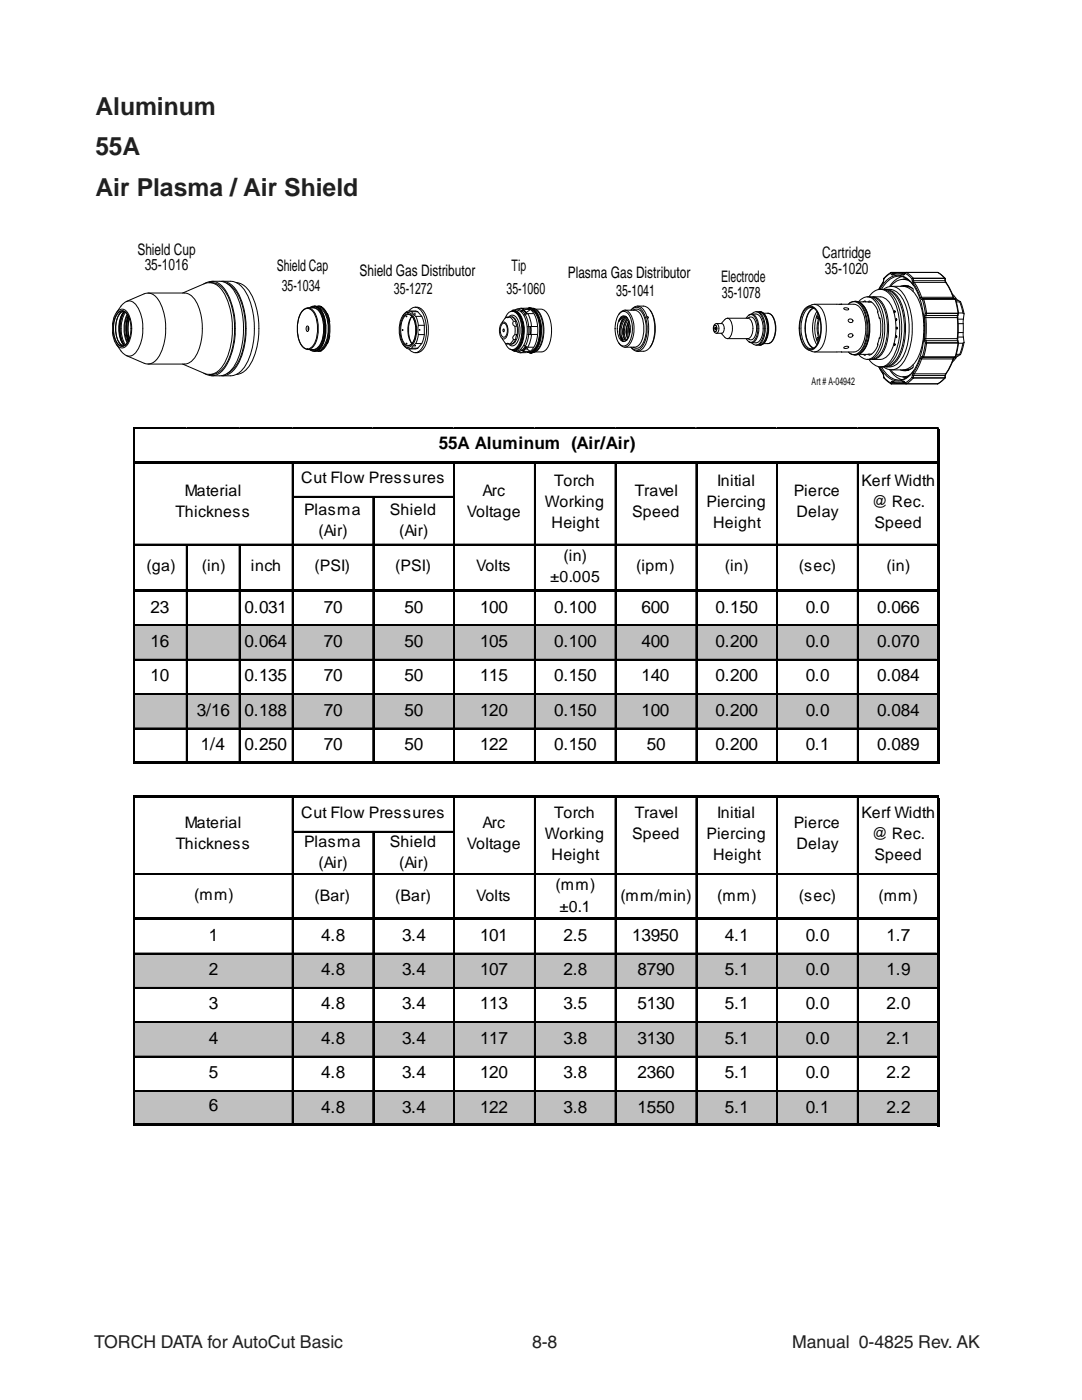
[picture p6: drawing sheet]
<svg xmlns="http://www.w3.org/2000/svg" width="216mm" height="279mm" viewBox="0 0 216 279" stroke-linecap="round" stroke-linejoin="round" font-family="sans-serif">
<path d="M26.8 124.7h160.7v7.1h-160.7z" fill="#c0c0c0"/>
<path d="M26.8 131.6h64v7.1h-64z" fill="#fff"/>
<path d="M26.8 138.4h160.7v7.1h-160.7z" fill="#c0c0c0"/>
<g fill="#fff">
<path d="M58.3 145.3h32.5v7.1h-32.5z"/>
<path d="M26.8 152.1h160.7v7.2h-160.7z"/>
<path d="M26.8 159h144.5v15.6h-144.5z"/>
<path d="M26.8 174.3h160.7v9.3h-160.7z"/>
<path d="M26.8 183.3h64v7.2h-64z"/>
</g>
<path d="M26.8 190.2h160.7v7.1h-160.7z" fill="#c0c0c0"/>
<path d="M58.3 197.1h32.5v7.1h-32.5z" fill="#fff"/>
<path d="M26.8 203.9h160.7v7.1h-160.7z" fill="#c0c0c0"/>
<path d="M58.3 210.8h32.5v7.1h-32.5z" fill="#fff"/>
<path d="M26.8 217.6h160.7v7.2h-160.7z" fill="#c0c0c0"/>
<path d="M26.6 85.3h.1M37.2 85.3h.1M47.7 85.3h.1M58.3 85.3h.1M74.4 85.3h.1M90.5 85.3h.1M106.6 85.3h.1M122.7 85.3h.1M138.9 85.3h.1M154.9 85.3h.1M171.1 85.3h.1M187.2 85.3h.1" fill="none" stroke="#c0c0c0" stroke-width=".2"/>
<g fill="none" stroke="#000" stroke-width=".25">
<path d="M26.7 85.3v67.1M26.8 85.5h160.7M58.4 92.5v25.1M90.6 92.5v25.1M106.8 92.5v25.1M122.9 92.5v25.1M139 92.5v25.1M171.2 92.5v25.1M26.8 108.7h160.1M37.3 108.8v8.8M37.3 118.1v33.8M47.8 108.8v8.8"/>
<path d="M47.8 118.1v33.8M58.4 118.1v33.8M90.6 118.1v33.8M106.8 118.1v33.8M122.9 118.1v33.8M139 118.1v33.8M171.2 118.1v33.8M26.8 131.7h160.1M26.8 138.6h160.1M26.7 158.8v66M26.8 145.4h160.1M58.4 159.3v23.7"/>
<path d="M90.6 159.3v23.7M106.8 159.3v23.7M122.9 159.3v23.7M139 159.3v23.7M171.2 159.3v23.7M58.5 166h32.3M26.8 190.3h160.1M26.8 197.2h160.1M58.4 183.6v40.6M90.6 183.6v40.6M106.8 183.6v40.6M122.9 183.6v40.6"/>
<path d="M139 183.6v40.6M171.2 183.6v40.6M26.8 204h160.1M26.8 210.9h160.1"/>
</g>
<path d="M26.8 91.9h160.7v.6h-160.7zM26.8 117.6h160.7v.5h-160.7zM26.8 151.9h160.7v.5h-160.7zM26.8 158.8h160.7v.5h-160.7zM186.9 85.6h.6v66.8h-.6zM26.8 183h160.7v.6h-160.7zM26.8 224.2h160.7v.6h-160.7zM186.9 159.3h.6v65.5h-.6z" fill="#000"/>
<g fill="none" stroke="#000" stroke-width=".2">
<path d="M26.6 85.3h.1M58.3 92.5v25.1M58.5 99.1h32.3M74.4 99.4v18.2M90.5 92.5v25.1M106.6 92.5v25.1M122.7 92.5v25.1M138.9 92.5v25.1M154.9 92.5v25.1M171.1 92.5v25.1M26.8 108.6h160.1M37.2 108.8v8.8"/>
<path d="M37.2 118.1v33.8M47.7 108.8v8.8M47.7 118.1v33.8M58.3 118.1v33.8M74.4 118.1v33.8M90.5 118.1v33.8M106.6 118.1v33.8M122.7 118.1v33.8M138.9 118.1v33.8M154.9 118.1v33.8M171.1 118.1v33.8M26.8 124.7h160.1"/>
<path d="M26.8 131.6h160.1M26.8 138.4h160.1M26.8 145.3h160.1M58.3 159.3v23.7M90.5 159.3v23.7M106.6 159.3v23.7M122.7 159.3v23.7M138.9 159.3v23.7M154.9 159.3v23.7M171.1 159.3v23.7M26.8 174.3h160.1M58.5 165.9h32.3"/>
<path d="M74.4 166.2v16.8M26.8 190.2h160.1M26.8 197.1h160.1M58.3 183.6v40.6M74.4 183.6v40.6M90.5 183.6v40.6M106.6 183.6v40.6M122.7 183.6v40.6M138.9 183.6v40.6M154.9 183.6v40.6M171.1 183.6v40.6M26.8 203.9h160.1"/>
<path d="M26.8 210.8h160.1M26.8 217.6h160.1"/>
</g>
<path d="M58.5 99.2h32.3M74.5 99.4v18.2M155.1 92.5v25.1M74.5 118.1v33.8M155.1 118.1v33.8M26.8 124.8h160.1M155.1 159.3v23.7M26.8 174.5h160.1M74.5 166.2v16.8M74.5 183.6v40.6M155.1 183.6v40.6M26.8 217.8h160.1" fill="none" stroke="#000" stroke-width=".3"/>
<g fill="none" stroke="#010202" stroke-width=".2">
<path d="M29.5 58.5h7.3a2.96 2.96 0 0 1 2.6 2.2 12.3 12.3 0 0 1-.5 10.6 2.64 2.64 0 0 1-2.1 1.4h-7.3M36.5 58.5l4.3-1.9a3.1 3.1 0 0 1 3.9 1.9 15.8 15.8 0 0 1 0 14.2 3.1 3.1 0 0 1-3.9 1.8l-4.3-1.8M40.7 56.7a2.8 2.8 0 0 1 4 .8 15.6 15.6 0 0 1 1.4 13.4 6.9 6.9 0 0 1-2.8 3.9 2.84 2.84 0 0 1-2.6-.3M41.8 56.4a3.4 3.4 0 0 1 3.3 2.1 15.9 15.9 0 0 1 0 14.2 3.4 3.4 0 0 1-3.3 2M42.2 56.1a4.1 4.1 0 0 1 4.7 2.2 16.4 16.4 0 0 1 0 14.5 4.1 4.1 0 0 1-4.7 2.2M44.1 56.1a3.4 3.4 0 0 1 3.2 2 16.2 16.2 0 0 1 0 14.9 3.6 3.6 0 0 1-3.2 2M44.4 56.1a4.1 4.1 0 0 1 4.7 2.2 16.4 16.4 0 0 1 0 14.5 4.1 4.1 0 0 1-4.7 2.2M45.3 56.6a5.8 5.8 0 0 1 2.8 3.7 16.3 16.3 0 0 1-.8 12.3 4.4 4.4 0 0 1-2 2M47.1 56.4a4.2 4.2 0 0 1 3.3 3 16.2 16.2 0 0 1-.4 13.3 3.8 3.8 0 0 1-2.9 2M173 59.2a2.41 2.41 0 0 1 2.6 1.7 11.3 11.3 0 0 1 0 9.2 2.61 2.61 0 0 1-2.6 1.6M173.4 59.2a2.49 2.49 0 0 1 2.2-1.5 2.49 2.49 0 0 1 2.3 1.5 13 13 0 0 1 .1 12.5 2.5 2.5 0 0 1-2.3 1.5 2.5 2.5 0 0 1-2.3-1.5M173.5 59.3a2.72 2.72 0 0 1 2.8 2.1 10.9 10.9 0 0 1-.5 9.1 2.42 2.42 0 0 1-2.3 1.2"/>
<path d="M174.1 59.2a2.61 2.61 0 0 1 2.2 1.7 11.3 11.3 0 0 1 0 9.2 2.6 2.6 0 0 1-2.2 1.6M174.2 59.2a3.2 3.2 0 0 1 4 2.7 10.6 10.6 0 0 1-.9 9 3.1 3.1 0 0 1-3.1 .8M175.6 57.7a5 5 0 0 1 3.2-2.8 4 4 0 0 1 3.7 2.5 18.4 18.4 0 0 1 .2 15.9l-.5 .8a3.3 3.3 0 0 1-5 1.2l-1-1.1-.6-1M175.7 57.7a2.88 2.88 0 0 1 2.9 1.8 13.7 13.7 0 0 1 0 11.9 3.1 3.1 0 0 1-2.9 1.8M176.1 56.5l-.7 1.3M176.2 56.4l-.1 .1M176.2 56.4l-.9 1.4M176.2 57.8a3 3 0 0 1 2.7 1.4 13.1 13.1 0 0 1 0 12.5 2.98 2.98 0 0 1-2.8 1.5M176.3 57.7a2.49 2.49 0 0 1 3.7 .6 13.8 13.8 0 0 1 1.4 11.5 6 6 0 0 1-2.8 3.9 2.42 2.42 0 0 1-2.3-.5M176.3 56.1l-.1 .3M176.3 56.1l-.2 .4M176.3 55.6v.5"/>
<path d="M176.3 55.6l.1 .1M176.8 57.7a3.1 3.1 0 0 1 2.5 1.8 13.7 13.7 0 0 1 0 11.9 3.1 3.1 0 0 1-2.5 1.8M176.8 57.7a3.1 3.1 0 0 1 3.3 1.8 13.7 13.7 0 0 1 0 11.9 3.2 3.2 0 0 1-3.3 1.8M177.7 54.6l-1.3 1.1M177.7 54.6l.2-.2 .2 .2h.4M177.7 54.6l.2 .2M177.8 54.4l-.1 .2M177.8 54.4l-1.4 1.2M177.9 54.4h.1M177.9 54.4h-.1M177.9 54.4h9.2M177.9 57.1h2.3"/>
<path d="M177.9 54.8l.2 .1M178.1 54.9l1.1-.2 1 .2M178.2 54.7l-.2-.1-.1 .2M178.2 54.7l-.1 .2M178.6 54.6l-.4 .1M178.6 54.6l1-.1 .9 .2M179.3 54.5h1.3M179.7 57.1a2.02 2.02 0 0 1 2.5 .7v.4M180 55.2a4.4 4.4 0 0 0-2.5 2M180.2 57.1a3.4 3.4 0 0 1 2.6 1.8 14.6 14.6 0 0 1 0 13.1 3.4 3.4 0 0 1-2.6 1.8M180.2 55.8h1M180.5 54.8l-.3 .1"/>
<path d="M180.5 57.2h.9l.8 .4M180.5 54.7l-.3 .2M180.5 54.6v.2M180.7 54.6l-.2 .2M180.7 54.6l1.3 1.1M180.7 54.6l.1-.2 .2 .1 1.2 1h6.3M180.7 54.4l-.2 .3M180.7 54.4v.2M180.8 57.1h.6M180.8 57l-.6 .1M180.8 54.4h-.1M180.9 55.6l-.8 .2"/>
<path d="M181.3 57.1h-.6M181.3 57.1h-.2M181.6 56.2a2.89 2.89 0 0 0-3.9 1M182 55.7l.2-.1 .1 .4h6.3M182 55.7v.4M182 56.1l.2 .4M182 56.1l.3-.1 .1 .4h6.3M182.2 56.5l.7 1.2 .8 1.7M182.2 56.5l.2-.1 .5 .7 1 2.2h6.3M182.3 56.9a3.3 3.3 0 0 0-2.9-1.8 3.3 3.3 0 0 0-3 1.8l-.5 .8M183.7 59.4l.2-.1 .2 .3h6.2M183.7 59.4l.2 .4"/>
<path d="M184.3 59.7l-.2 .2-.2-.1M187.1 54.4h.1M187.1 54.4l1.4 1.1M187.2 54.4l1.4 1.2M188.5 55.5l.1 .1M188.5 55.5v.1M188.5 55.6l-6.3-.1-.2 .2M188.5 55.6l.1 .4M188.5 55.6h.1M188.6 56l.1 .4M188.6 56h.1M188.6 55.6h.1"/>
<path d="M188.6 55.6l.1 .4M188.7 56l.1 .4M188.7 56.4l.7 1.1 .8 1.8M188.7 56.4h.1M188.8 56.4l.7 1.2 .8 1.8M190 58.7l.7 .8M190.2 59.3l.1 .3M190.2 59.3l.1 .1M190.3 59.4l.1 .2M190.3 59.6l.3 .1M190.3 59.6h.1M190.3 59.5h.4"/>
<path d="M190.4 59.6l.2 .1M190.6 59.7h.1M190.6 59.7l.6 2.8M190.6 59.7h-6.3l-.2-.1-.2 .2M190.6 59.7l.1 .1M190.7 59.8l.4 1.8 .1 .9M190.7 59.5l.4 .4M190.7 59.9h.4M191.1 59.9l.6 .3M23.2 62.4a4.7 4.7 0 0 1 2.3-2.3 2.06 2.06 0 0 1 2 1.3 9.2 9.2 0 0 1-.4 8.9 1.71 1.71 0 0 1-2.9-.2l-1-1.4M23.4 62.1a1.28 1.28 0 0 1 1.4-.4 1.28 1.28 0 0 1 .9 1.1 6.6 6.6 0 0 1-.3 6.1 1.24 1.24 0 0 1-2.2-.2 6.4 6.4 0 0 1 .2-6.6zM23.7 68.2l.6 .7"/>
<path d="M23.8 62.8a6.2 6.2 0 0 0-.1 5.4M24.2 62.3l-.4 .5M24.6 62.4a6.9 6.9 0 0 0 0 6.3M24.6 62.1l-.3 .1a5.1 5.1 0 0 0-.2 6.6l.5 .2M24.7 62.2a7.1 7.1 0 0 0 0 6.7M24.8 62.2a5.9 5.9 0 0 0 0 6.8M24.9 62.2a6.6 6.6 0 0 0 0 6.7M24.9 62.2l.6 .6M24.9 62.2a1.14 1.14 0 0 0-1.6 .7 5.2 5.2 0 0 0 .6 6 .95 .95 0 0 0 1.1 0M25.1 62.3a6.4 6.4 0 0 0 0 6.5M25.2 60.2l3.6-1.6a2.26 2.26 0 0 1 2.8 1.3 12.1 12.1 0 0 1 0 11.3 2.36 2.36 0 0 1-2.8 1.3l-3.6-1.6M25.4 62.7a6.8 6.8 0 0 0 0 5.7"/>
<path d="M25.4 68.4l-.4 .5M25.4 63.6a8.1 8.1 0 0 0 0 4M25.4 63.6a8 8 0 0 0 0 4M25.4 67.6l.4 .1h-.2M25.4 63.6a7.9 7.9 0 0 0 0 3.9M25.4 63.6h.4M25.4 62.8a7.1 7.1 0 0 0 .1 5.5M25.5 62.8a6.1 6.1 0 0 1-.1 5.7M25.5 62.8a1.16 1.16 0 0 0-1-.8 1.16 1.16 0 0 0-1.2 .6 5.8 5.8 0 0 0 .3 6.2 1.09 1.09 0 0 0 1.8-.3M25.5 63.3h.1M25.5 63.4l.1-.4-.1 .4h.1M25.5 67.8l.1 .3"/>
<path d="M25.5 63.6a7.8 7.8 0 0 0 0 3.9M25.6 63l-.1 .3M25.6 67.7l.1 .2M25.6 67.7l-.1 .1M25.6 63.4h.2l-.4 .2M25.7 63.2l-.1 .2M25.8 63.6a7.8 7.8 0 0 0 0 3.9M25.8 67.5h-.4M60.6 61.8l.6-.2a1.33 1.33 0 0 1 1.4 .8 6.6 6.6 0 0 1-.4 6.9l-.9 .3a1.44 1.44 0 0 1-1.3-.9 7.1 7.1 0 0 1 .1-6.3zM60.7 61.7a2.87 2.87 0 0 1 1.9-.3 1.51 1.51 0 0 1 1.3 1 7.3 7.3 0 0 1-.1 6.5 2.29 2.29 0 0 1-2.3 .9 2.29 2.29 0 0 1-1.7-1.6 7.3 7.3 0 0 1 .3-5.9zM61.3 65.1a.62 .62 0 0 1 0 1 .7 .7 0 0 1 0-1zM61.5 61.4a2.06 2.06 0 0 1 1.6 1.7 7.4 7.4 0 0 1-.4 5.8l-.5 .6-.8 .3"/>
<path d="M61.5 65.4v.4M61.6 65.2v.7M61.6 65.3v.6M61.8 69.8l1 .3M61.8 61.4a1.41 1.41 0 0 1 2.2 .8 7.5 7.5 0 0 1-.2 7 1.33 1.33 0 0 1-1.9 .6h-.1M62.2 61.4a1.5 1.5 0 0 1 1.9 1.2 7.3 7.3 0 0 1-.3 6.5 1.29 1.29 0 0 1-1.6 .7M62.4 61.1l-.6 .3M62.4 61.1h.4a1.61 1.61 0 0 1 1.3 1 7.8 7.8 0 0 1-.1 7.1l-.5 .6-.8 .3M62.7 61.1h.3M63 61.1a2.46 2.46 0 0 1 1.6 1.9 8 8 0 0 1-.5 6.2l-.5 .6-.8 .3M63 61.1a2.32 2.32 0 0 1 1.5 1.6 7.8 7.8 0 0 1-.5 6.6l-.5 .6-.7 .2M63.1 70l.7 .1"/>
<path d="M63.1 61.2l.5-.1a1.62 1.62 0 0 1 1.3 1 7.8 7.8 0 0 1-.1 7.1l-.5 .6-.8 .3M63.2 61.2a1.86 1.86 0 0 1 1.8 1.3 7.9 7.9 0 0 1-.3 6.7 1.42 1.42 0 0 1-1.5 .8M63.5 61.1h.3M63.6 61.4a2.41 2.41 0 0 1 1.5 1.8 7 7 0 0 1-.8 6.1l-.7 .5M63.8 61.1l.3 .1M64.1 70l-.3 .1M64.1 61.2l.7 .6 .5 .8M65.3 68.6l-.5 .8-.7 .6M65.3 68.6h.1M65.3 62.6l.5 1.6M65.8 64.2v2.8M65.8 67l-.5 1.6"/>
<path d="M80.3 65.8l.1 .1zM80.4 68.7a1.33 1.33 0 0 0 1.8 .8M80.6 62.7l.8-.3a1.31 1.31 0 0 1 1.2 .9 6.2 6.2 0 0 1-.1 5.3l-.5 .5-.6 .2a1.25 1.25 0 0 1-1.2-.8 5.8 5.8 0 0 1 .4-5.8zM80.7 63l.7-.4a1.2 1.2 0 0 1 1.1 .9 5.3 5.3 0 0 1-.5 5.3l-.6 .3a1.69 1.69 0 0 1-1.4-1.5 5.2 5.2 0 0 1 .7-4.6zM80.9 63l.6-.2a1.6 1.6 0 0 1 1.2 1.4 5 5 0 0 1-.6 4.5l-.6 .2a1.64 1.64 0 0 1-1.3-1.4 4.9 4.9 0 0 1 .7-4.5zM81 68.5l.2 .1zM81.5 68.9h.1M81.6 62.1h1.3l.5 .1a3.4 3.4 0 0 1 1.2 2.1l.1 2.5-.2 .9a3.2 3.2 0 0 1-1.1 1.8M82.1 63.2a5.9 5.9 0 0 0 0 5.3M82.2 62.2a1.3 1.3 0 0 0-1.8 .8M82.2 62.2l.8 .9M82.2 62.2h1.2"/>
<path d="M82.2 69.5h1.2M82.2 63.1a5 5 0 0 0 0 5.5M82.7 62.6l.2 .1zM82.8 61.3a1.91 1.91 0 0 1 2.2 1.6 8 8 0 0 1-.5 6.7 1.72 1.72 0 0 1-1.7 .8M82.8 61.3l-.7 .2-.5 .6M82.8 61.3a1.55 1.55 0 0 1 1.4 .9 7.3 7.3 0 0 1-.3 7.7 1.42 1.42 0 0 1-2.3-.3M83 63.1l.5 1.8M83 68.6l-.8 .9M83 63.1h1.2M83 68.6h1.2M83.4 69.5l-.5 .1h-1.3M83.5 64.9v1.9"/>
<path d="M83.5 66.8l-.5 1.8M83.5 64.9h1.2M83.5 66.8h1.2M100.2 64.4l.3-.1a1.84 1.84 0 0 1 .8 2.2 .96 .96 0 0 1-1.1 1.1 2.51 2.51 0 0 1 0-3.2zM100.3 64.6l.2-.1a1.74 1.74 0 0 1 0 2.8 1.81 1.81 0 0 1-.2-2.7zM100.4 65.7h.2l-.1 .5zM100.8 63.5a1.49 1.49 0 0 1 1.8-1.3 4.2 4.2 0 0 1 1.5 3.8 4.2 4.2 0 0 1-1.5 3.7 1.45 1.45 0 0 1-1.8-1.2M101.1 63.3h.4M101.5 63.3a.96 .96 0 0 1 .9-.4 .96 .96 0 0 1 .8 .7 5 5 0 0 1-.3 5.1 .87 .87 0 0 1-1.3 0M101.5 63.3h.1M101.6 68.6l-.5 .1M101.7 69.6l2 .8h1.4"/>
<path d="M102 63.2a2.45 2.45 0 0 1 1.4 2.8 2.45 2.45 0 0 1-1.4 2.7l-.7-.2-.2 .2-1-1.2M102.1 63.2h-.4M102.1 63.2l.5 .4 .3 .5M102.4 64.2l-.1 .4a2.06 2.06 0 0 1 .4 2.2M102.4 67.8h.5l.3-1a.77 .77 0 0 0-.9 .5l.2 .4-.4 .6-.5 .4M102.9 67.8a1.29 1.29 0 0 1-1 .9M102.9 64.1l-.4 .1-.2-.4a.71 .71 0 0 0-1-.4l-.2-.1-.4 .2-.6 .9M102.9 64.1l.3 1M103 61.8a1.22 1.22 0 0 1 1.6 .6 6.9 6.9 0 0 1 0 7.1l-.9 .6-.5 .1M103.2 65.1h-.5M103.2 65.1v1.7M103.2 61.9a2 2 0 0 1 1.6 1.6 6.2 6.2 0 0 1-1 6.3l-.8 .3"/>
<path d="M103.8 69.8l.8 .3-.8 .3M103.8 69.8l.5 .2M103.9 61.5l-2.1 .7M104.3 61.9l-.3 .3M104.5 61.7l-.5 .3v.2M104.6 70.1h1.2M104.6 68.8l.2 .4 .5 .1M104.9 69.2l-.6 .8a.82 .82 0 0 0 .8-.8M105.1 61.5a2.87 2.87 0 0 1 2 2.7 6.6 6.6 0 0 1-1.2 5.8l-.8 .4M105.1 69.6l.7 .5M105.2 62.6a.87 .87 0 0 0-1-.7l.5 .3 .3 .5M105.2 66.7h2"/>
<path d="M105.3 61.5h-1.4l.7 .3h1.2M105.3 69.3h1.2M105.3 62.6l.6 1.4 .2 1.2M105.4 69.3l-.3 .3h-.2M105.8 61.8l-.8 .5M105.8 65.2v1.6h.1l.1-.2-.1-1.4M106.1 66.7l-.2 1.2-.6 1.4M106.2 61.5a2.87 2.87 0 0 1 2 2.7 6.6 6.6 0 0 1-1.2 5.8l-.8 .4M106.3 61.5a2.87 2.87 0 0 1 2.1 2.7 6.6 6.6 0 0 1-1.2 5.8l-.9 .4M106.5 62.6h-1.2l-.5 .1-.3 .3M106.8 70.2h1.3M107 61.7a2.22 2.22 0 0 1 2.7 1.9 7.7 7.7 0 0 1-.5 5.9l-.7 .6-.5 .1"/>
<path d="M107.3 65.2h-2.1M123.5 62.8a1.32 1.32 0 0 1 1.3-.9 1.32 1.32 0 0 1 1.2 1.2 6.2 6.2 0 0 1-.4 5.7l-.4 .3a1.46 1.46 0 0 1-1.7-.7M123.5 62.7a1.13 1.13 0 0 1 1.1-.6 1.13 1.13 0 0 1 .9 .8 5.7 5.7 0 0 1-.3 5.9 1.06 1.06 0 0 1-1.7-.3 5.8 5.8 0 0 1 0-5.8zM123.6 65.6v1.1M123.7 65.2a3.1 3.1 0 0 0 .5 2.8l.2 .1M124 63.2l.3-.2a1.47 1.47 0 0 1 1.3 1.5l.2 1.1a3.1 3.1 0 0 1-1.1 2.5l-.4 .1a2.26 2.26 0 0 1-1.1-2.4v-.4a3.4 3.4 0 0 1 .8-2.2zM124.1 67.2v.2a.83 .83 0 0 0 1 .5M124.3 65.6v1.1M124.3 63.2l-.8 .9M124.4 63.7a4.1 4.1 0 0 0-.1 4.3l.1 .1-.3-.9M124.6 63.4l.5-.1a2.3 2.3 0 0 0-1.4 1.9M124.6 63.4l-.6 .2-.5 .5"/>
<path d="M124.6 63.4l-.6 .6-.3 1.2M124.7 61.9h1.9a1.78 1.78 0 0 1 1.5 1.4 6.6 6.6 0 0 1-.4 5.3l-.4 .5-.6 .2h-2M125 65.6v1.1M125 63.3a1.09 1.09 0 0 0-1.5 .8M125.1 63.7a4.3 4.3 0 0 0-.4 4.1M125.1 63.4a3.6 3.6 0 0 0-1 3.8M125.3 63.6a3.7 3.7 0 0 0-.8 3.9l.4 .4M125.4 63.8a3.7 3.7 0 0 0-.3 4M125.5 64.1a3.9 3.9 0 0 0-.3 3.5M125.5 64.7l-.2 1 .1 1.6M125.5 64.7l-.1 .9 .2 1.2M125.5 64.1a4.5 4.5 0 0 0-.2 3.5"/>
<path d="M125.6 64.4l-.1 .3M125.7 66.4l-.1-.8v1.1M125.7 65v1.2M126.3 61.9a1.16 1.16 0 0 1 1.7 .4 6.5 6.5 0 0 1 0 6.6 1.16 1.16 0 0 1-1.7 .4M127.1 70.1h.2M127.2 61.1a2.43 2.43 0 0 1 2.9 1.5 8 8 0 0 1-.4 6.7 2.22 2.22 0 0 1-2.3 .8M127.3 70.1h-.2M127.3 70.1h.2zM129.1 63.2l-.1 .2 .2 .1M129.1 63.2l-.1-.2a2.45 2.45 0 0 0-1.9-1.9l-.6 .2-.6 .6a1.35 1.35 0 0 1 2.3 .2 7.2 7.2 0 0 1 0 7 1.35 1.35 0 0 1-2.3 .2l.5 .5 .7 .3M129.1 63.2l.3 .1v.2h-.2M129.2 63.5a8 8 0 0 1-.7 5.8l-.5 .5-.7 .3"/>
<path d="M129.7 61.9a7 7 0 0 1 0 7.4M142.5 65l.2-.1a.76 .76 0 0 1 0 1.3l-.3-.5zM142.6 65.4a.19 .19 0 0 1 .2 .1 .19 .19 0 0 1-.2 .2zM142.7 64.9a.82 .82 0 0 1 0 1.3M143 64.6h1a1.21 1.21 0 0 1 0 1.9h-1M143 64.6a1.05 1.05 0 0 0-.7 .9 1.05 1.05 0 0 0 .7 1M143 64.6a1.21 1.21 0 0 1 0 1.9M143.9 64.6l.8-.9 .4-.2a1.66 1.66 0 0 1 1 1.9v.3a2.53 2.53 0 0 1-.6 1.8l-.4 .1-.4-.2-.8-.9M145.1 63.5h4.1a1.79 1.79 0 0 1 1 2v.2a1.71 1.71 0 0 1-1 1.9h-4.1M148.9 63.5l.5-.6a1.02 1.02 0 0 1 1.5 .8 4.4 4.4 0 0 1-.7 4.5l-.3 .1-.5-.1-.5-.6M149.1 63.5a.96 .96 0 0 1 1.6 .5 3.5 3.5 0 0 1-.6 3.8h-.5l-.5-.2M149.4 62.9a.93 .93 0 0 1 1.4 .4 4.6 4.6 0 0 1-.3 4.9 .9 .9 0 0 1-1.1 0"/>
<path d="M150.1 62.6l.5-.4a1.51 1.51 0 0 1 1.6 1.4 5.5 5.5 0 0 1-.6 5l-.5 .2h-.5l-.6-.4a1.67 1.67 0 0 0 2.1-1.6 4.6 4.6 0 0 0-.8-4l-.4-.1h-.9zM150.8 62.2a1.62 1.62 0 0 1 1.6 1.6 5.8 5.8 0 0 1-.5 4.5 1.16 1.16 0 0 1-1.1 .6M151.2 62.2a2.08 2.08 0 0 1 1.8 2.2 5.4 5.4 0 0 1-.7 4l-.5 .3-.6 .1M151.4 62.2a1.23 1.23 0 0 1 1.3 .9 5.6 5.6 0 0 1-.3 5.4l-.4 .3-.6 .1M151.6 62.2h.1M151.6 68.9h.1M151.6 62.2a2.16 2.16 0 0 1 1.7 2.2 5.5 5.5 0 0 1-.7 4l-.4 .3-.6 .2M151.6 62.2a2.16 2.16 0 0 1 1.6 2.1 5.1 5.1 0 0 1-1 4.4l-.6 .2M152.4 62.5a1.75 1.75 0 0 1 2.2 1.8 4.8 4.8 0 0 1-.8 4.1l-.5 .2h-.9M153.2 62.5a1.96 1.96 0 0 1 1.5 2 4.5 4.5 0 0 1-1 3.9l-.5 .2M160.7 61.7a1.26 1.26 0 0 1 2 .1 6.6 6.6 0 0 1-.2 7.6 1.27 1.27 0 0 1-1.9-.3 6.9 6.9 0 0 1 .1-7.4zM160.9 61.4a1.48 1.48 0 0 1 2.3 .8 7.4 7.4 0 0 1-.4 7.1 1.37 1.37 0 0 1-2.4-.1 7.4 7.4 0 0 1 0-7.4z"/>
<path d="M161.2 61.2a1.86 1.86 0 0 1 2.9 .7 8.7 8.7 0 0 1 0 7.2 1.85 1.85 0 0 1-2.9 .7M162.2 61.4a1.56 1.56 0 0 0-1.8 1.3 6.7 6.7 0 0 0 .7 6.6l.5 .3h.6M162.3 61.4a4.4 4.4 0 0 0-1.7 4.1 4.8 4.8 0 0 0 1.7 4M162.4 61.5a4.1 4.1 0 0 0-1.7 4v.4a3.9 3.9 0 0 0 1.7 3.6M163 62.2a6.8 6.8 0 0 0 0 6.6M163.1 63.1a.21 .21 0 0 1 .2 .2 .21 .21 0 0 1-.2 .2zM163.1 67.4a.21 .21 0 0 1 .2 .2 .21 .21 0 0 1-.2 .2zM163.2 62.5a7.4 7.4 0 0 0 0 5.9M163.5 63.3a5.7 5.7 0 0 0 0 4.4M163.6 63.6a5.8 5.8 0 0 0 0 3.8M167.9 60.7h2.5a2.66 2.66 0 0 1 2 2.4 8 8 0 0 1-.9 6.6l-.5 .4-.6 .1h-7.9M167.9 60.7h-.4"/>
<path d="M167.9 60.7h-5.4M168.4 61.5a.66 .66 0 0 1 .9 .3 .59 .59 0 0 1-.9-.3zM168.4 69.3a.57 .57 0 0 1 .9 0 .7 .7 0 0 1-.9 .1zM169.2 60.7a1.71 1.71 0 0 1 2.9 .8 8.8 8.8 0 0 1-.4 8.6 1.54 1.54 0 0 1-2.5 .1M169.3 66.8a.52 .52 0 0 1 .9 .1 .45 .45 0 0 1-.5 .4 .45 .45 0 0 1-.4-.5zM169.4 63.7h.5l.3 .3a.47 .47 0 0 1-.5 .4 .47 .47 0 0 1-.4-.5zM169.5 60.5a1.81 1.81 0 0 1 2.8 1 9 9 0 0 1-.1 8.2 1.7 1.7 0 0 1-2.7 .8M170.5 60.1a1.81 1.81 0 0 1 1.7 .9 9 9 0 0 1 .1 8.9 1.83 1.83 0 0 1-1.8 .9M171.6 60.4a5.2 5.2 0 0 1 2 4.5 6.5 6.5 0 0 1-1.9 5.6l-.1 .1M171.6 60.4l.2 .1a7.1 7.1 0 0 1 1.6 6.5 4.6 4.6 0 0 1-1.8 3.5M172.2 60.2l.4-.1 .1 .1M172.2 70.7l.4 .2 .1-.2"/>
<path d="M172.6 60.1h.1M172.6 70.9h.1M173.3 60.3l.1-.2a2.56 2.56 0 0 1 1.7 2.3M173.9 60.3l-2.6-.1a2 2 0 0 1 3.5 .1 10.4 10.4 0 0 1 0 10.3 1.95 1.95 0 0 1-3.5 .1h2.6M175.1 68.6v.1a2.63 2.63 0 0 1-1.7 2.1l-.1-.1M175.2 62.2l.3 1.4h.1M175.3 73.2l.9 1.4M175.4 73.2l.7 1.2M175.4 63.4h.1a7.3 7.3 0 0 1 0 4.2h-.1M175.6 67.4h-.1l-.3 1.3M175.9 73.2v.1a4.1 4.1 0 0 0 3.6 2.5 3.9 3.9 0 0 0 2.8-1.8M176.1 74.5l.1 .1"/>
<path d="M176.1 74.4l.2 .5M176.2 74.6l.1 .3M176.3 74.9l.1 .4M176.4 75.4l1.4 1.2M176.4 75.3v.1zM176.4 75.3l1.3 1.1M177.5 73.8a4.4 4.4 0 0 0 2.5 2M177.7 76.4l.1 .2M177.7 73.8a2.97 2.97 0 0 0 3.9 1M177.8 76.6h.1M177.9 73.8h2.3M177.9 76.2l.1 .2 .2-.1"/>
<path d="M177.9 76.2l-.2 .2M178.1 76.1l1.1 .2 1-.2M178.1 76.1l-.2 .1M178.1 76.1l.1 .2M178.5 68.5l.1 .3-.1 .2zM178.5 62l.1 .2-.1 .2zM178.5 76.4h-.4l-.2 .2-.2-.2M178.8 67l.1 .2-.1 .2zM178.8 63.6a.22 .22 0 0 1 .2 .2 .22 .22 0 0 1-.2 .2zM178.9 65.3l.2 .2-.2 .2zM179.3 76.5h1.3M180.1 75.2l.8 .2"/>
<path d="M180.2 73.8l.6 .2M180.2 76.1l.3 .1M180.2 76.1l.2 .2M180.4 76.3h.1M180.4 76.3a2.9 2.9 0 0 1-2.2 0M180.5 76.2l.2 .2M180.5 76.2v.1M180.5 76.3l.2 .2M180.7 76.4v.1M180.7 76.5l.1 .1M180.7 73.8l.6 .1M180.8 76.6h-2.9"/>
<path d="M180.8 73.8h.6M181.1 73.8l.2 .1M181.2 75.2h-1M182 75.3l.2 .2M182 75.3l-1.3 1.1M182 74.9v.4M182.2 73.3l-.8 .4-.9 .1M182.2 74.4l-.2 .5M182.2 75.5h6.3M182.2 75.5l-1.2 1-.2 .1-.1-.2M182.2 72.8v.4a2.08 2.08 0 0 1-2.5 .6M183.7 71.5l-.8 1.8-.7 1.1"/>
<path d="M183.9 71.2l.1 .2 .3-.1M183.9 71.2l-.2 .3M183.9 71.2l.2-.1 .2 .2M184.3 71.3h6.3M184.4 65h.1M184.4 63.8v.6M184.4 66.6v.6M184.4 65.9v.1M184.5 67.5v.6M184.5 62.9v.5M184.5 68.1l.1 .4M184.6 68.5h.3"/>
<path d="M184.6 68.5l-.5 2.6 .2 .1 .6-2.7M184.6 62.5l.3 .1M184.6 62.5l-.1 .4h.1l.2 .1 .1-.4M184.7 63.4l.1 2.1-.1 2.1-.2-.1v-4.1M184.7 63.4h-.2M184.7 63.4h6.3M184.8 68h6.2M184.8 68l-.3 .1M184.8 68l.1 .4M184.9 62.6h6.3M184.9 68.4l-.3 .1M184.9 68.4v.1"/>
<path d="M184.9 68.4h6.3M184.9 68.5h6.3M184.9 62.5h-.3M184.9 62.5v.1M184.9 62.5h6.3M184.9 62.5l-.6-2.8-.2 .2 .5 2.6M187.1 76.6h-9.2M187.2 76.6h-.1M188.5 75.5l-1.4 1.1M188.5 75.4l-6.3 .1M188.5 75.4v.1M188.6 74.9h-6.3l-.1 .5-.2-.1"/>
<path d="M188.6 74.9l-.1 .5M188.6 75.4l-.1 .1M188.6 75.4l-1.4 1.2M188.6 75.4h-.1M188.6 75.4h.1M188.7 74.9l-.1 .5M188.7 74.9h-.1M188.7 74.6h-6.3l-.1 .3h-.3M188.7 74.6l-.1 .3M188.8 74.6l-.1 .3M188.8 74.6h-.1M190.2 71.6l-.8 1.8-.7 1.2"/>
<path d="M190.2 71.6h-6.3l-1 2.3-.5 .7-.2-.1M190.3 71.6l-.6 1.4-.9 1.6M190.3 71.6h-.1M190.3 71.4h-6.2l-.2 .2-.2-.1M190.3 71.4l-.1 .2M190.3 71.4h.4M190.4 71.4l-.1 .2M190.4 71.4h-.1M190.6 71.3l-.3 .1M190.6 71.2v.1M190.6 71.2l-6.3 .1M190.6 71.3h.1"/>
<path d="M190.6 71.3l-.2 .1M190.7 71.2h-.1M190.7 71.2l-.1 .1M190.7 71.4l-.7 .9M190.7 71h.4M190.8 70.7h.7M190.8 60.3h.7M191 63.4h.1M191 67.6v.4M191 67.6h-6.3l.1 .4M191 63.4l.1 2.1-.1 2.1M191 63h-6.2l-.1 .4"/>
<path d="M191 68h.1M191 68l.2 .4M191 63v.4M191.1 67.6v.4M191.1 63.4l.1 2.2-.1 2M191.1 67.6h-.1M191.1 63.7h1.1M191.1 67.3h1.1M191.1 71l-.4 .4M191.1 62.9l-.1 .1M191.1 68l.2 .4M191.2 62.6l-.2 .4"/>
<path d="M191.2 62.6l.1-.1-.2 .9M191.2 68.4h.1M191.2 68.4v.1M191.2 62.5v.1M191.2 68.5l-.6 2.7M191.2 66.4h1M191.2 64.6h1M191.3 68.5h.8M191.3 62.5h.8M191.3 68.5h-.1M191.3 68.5l-.6 2.7M191.5 60.3l.6 2.2"/>
<path d="M191.5 70.7l.2 .1M191.7 60.2l.7 2.4M191.7 70.8l-.6 .2M191.7 60.2h-.2M192.1 68.5l-.6 2.2M192.1 62.5l.3 .1M192.2 64.6v2.7M192.2 67.3l.2 1M192.2 63.7v.9M192.4 62.6l-.2 1.1M192.4 68.3l-.7 2.5M192.4 68.3l-.3 .2"/>
<circle cx="81.1" cy="63.2" r=".07"/>
<circle cx="82.8" cy="69" r=".07"/>
<circle cx="83.7" cy="65.8" r=".08"/>
</g>
<path d="M105.5 61.4a2.53 2.53 0 0 1 2.1 2 7.3 7.3 0 0 1-.8 6.7l-.9 .4-.4-.2a2.94 2.94 0 0 0 2-2.6l.2-1.6a5.5 5.5 0 0 0-1.3-4l-1-.5z" fill="#010202"/>
<path d="M105.4 61.6l.1-.2a2.53 2.53 0 0 1 2.1 2 7.3 7.3 0 0 1-.8 6.7l-.9 .4-.4-.2a2.94 2.94 0 0 0 2-2.6l.2-1.6a5.5 5.5 0 0 0-1.3-4l-1-.5" fill="none" stroke="#010202" stroke-width=".2"/>
<path d="M102.3 61.9a2.55 2.55 0 0 1 2.1 2.4 6.5 6.5 0 0 1-1 5.4l-.8 .4-.3-.2a2.65 2.65 0 0 0 1.8-2.4l.2-1.4a4.6 4.6 0 0 0-1.4-3.8l-.7-.2z" fill="#010202"/>
<path d="M102.2 62.1l.1-.2a2.55 2.55 0 0 1 2.1 2.4 6.5 6.5 0 0 1-1 5.4l-.8 .4-.3-.2a2.65 2.65 0 0 0 1.8-2.4l.2-1.4a4.6 4.6 0 0 0-1.4-3.8l-.7-.2" fill="none" stroke="#010202" stroke-width=".2"/>
<g font-size="4.9" fill="#231f20">
<text x="19" y="23">Aluminum</text>
<text x="19" y="31">55A</text>
<text x="19" y="39.1">Air Plasma / Air Shield</text>
</g>
<g font-size="3.5" fill="#231f20">
<text x="18.8" y="269">TORCH DATA for AutoCut Basic</text>
<text x="106.2" y="269">8-8</text>
<text x="158" y="269">Manual 0-4825 Rev. AK</text>
</g>
<g font-size="3.4">
<text x="87.6" y="89.6">55A Aluminum (Air/Air)</text>
<text x="30" y="122.3">23</text>
<text x="48.8" y="122.3">0.031</text>
<text x="64.6" y="122.3">70</text>
<text x="80.7" y="122.3">50</text>
<text x="95.8" y="122.3">100</text>
<text x="110.6" y="122.3">0.100</text>
<text x="128" y="122.3">600</text>
<text x="142.8" y="122.3">0.150</text>
<text x="160.8" y="122.3">0.0</text>
<text x="175" y="122.3">0.066</text>
<text x="30" y="129.1">16</text>
<text x="48.8" y="129.1">0.064</text>
<text x="64.6" y="129.1">70</text>
<text x="80.7" y="129.1">50</text>
<text x="95.8" y="129.1">105</text>
<text x="110.6" y="129.1">0.100</text>
<text x="128" y="129.1">400</text>
<text x="142.8" y="129.1">0.200</text>
<text x="160.8" y="129.1">0.0</text>
<text x="175" y="129.1">0.070</text>
<text x="30" y="136">10</text>
<text x="48.8" y="136">0.135</text>
<text x="64.6" y="136">70</text>
<text x="80.7" y="136">50</text>
<text x="95.8" y="136">115</text>
<text x="110.6" y="136">0.150</text>
<text x="128" y="136">140</text>
<text x="142.8" y="136">0.200</text>
<text x="160.8" y="136">0.0</text>
<text x="175" y="136">0.084</text>
<text x="39.3" y="142.8">3/16</text>
<text x="48.8" y="142.8">0.188</text>
<text x="64.6" y="142.8">70</text>
<text x="80.7" y="142.8">50</text>
<text x="95.8" y="142.8">120</text>
<text x="110.6" y="142.8">0.150</text>
<text x="128" y="142.8">100</text>
<text x="142.8" y="142.8">0.200</text>
<text x="160.8" y="142.8">0.0</text>
<text x="175" y="142.8">0.084</text>
<text x="40" y="149.7">1/4</text>
<text x="48.8" y="149.7">0.250</text>
<text x="64.6" y="149.7">70</text>
<text x="80.7" y="149.7">50</text>
<text x="95.8" y="149.7">122</text>
<text x="110.6" y="149.7">0.150</text>
<text x="129.1" y="149.7">50</text>
<text x="142.8" y="149.7">0.200</text>
<text x="160.8" y="149.7">0.1</text>
<text x="175" y="149.7">0.089</text>
<text x="41.7" y="187.7">1</text>
<text x="64.1" y="187.7">4.8</text>
<text x="80.2" y="187.7">3.4</text>
<text x="95.8" y="187.7">101</text>
<text x="112.4" y="187.7">2.5</text>
<text x="126.2" y="187.7">13950</text>
<text x="144.6" y="187.7">4.1</text>
<text x="160.8" y="187.7">0.0</text>
<text x="176.9" y="187.7">1.7</text>
<text x="41.7" y="194.6">2</text>
<text x="64.1" y="194.6">4.8</text>
<text x="80.2" y="194.6">3.4</text>
<text x="95.8" y="194.6">107</text>
<text x="112.4" y="194.6">2.8</text>
<text x="127.2" y="194.6">8790</text>
<text x="144.6" y="194.6">5.1</text>
<text x="160.8" y="194.6">0.0</text>
<text x="176.9" y="194.6">1.9</text>
<text x="41.7" y="201.5">3</text>
<text x="64.1" y="201.5">4.8</text>
<text x="80.2" y="201.5">3.4</text>
<text x="95.8" y="201.5">113</text>
<text x="112.4" y="201.5">3.5</text>
<text x="127.2" y="201.5">5130</text>
<text x="144.6" y="201.5">5.1</text>
<text x="160.8" y="201.5">0.0</text>
<text x="176.9" y="201.5">2.0</text>
<text x="41.7" y="208.3">4</text>
<text x="64.1" y="208.3">4.8</text>
<text x="80.2" y="208.3">3.4</text>
<text x="95.8" y="208.3">117</text>
<text x="112.4" y="208.3">3.8</text>
<text x="127.2" y="208.3">3130</text>
<text x="144.6" y="208.3">5.1</text>
<text x="160.8" y="208.3">0.0</text>
<text x="176.9" y="208.3">2.1</text>
<text x="41.7" y="215.2">5</text>
<text x="64.1" y="215.2">4.8</text>
<text x="80.2" y="215.2">3.4</text>
<text x="95.8" y="215.2">120</text>
<text x="112.4" y="215.2">3.8</text>
<text x="127.2" y="215.2">2360</text>
<text x="144.6" y="215.2">5.1</text>
<text x="160.8" y="215.2">0.0</text>
<text x="176.9" y="215.2">2.2</text>
<text x="41.7" y="221.8">6</text>
<text x="64.1" y="222.1">4.8</text>
<text x="80.2" y="222.1">3.4</text>
<text x="95.8" y="222.1">122</text>
<text x="112.4" y="222.1">3.8</text>
<text x="127.2" y="222.1">1550</text>
<text x="144.6" y="222.1">5.1</text>
<text x="160.8" y="222.1">0.1</text>
<text x="176.9" y="222.1">2.2</text>
</g>
<g font-size="3.2" fill="#040909">
<text x="27.4" y="50.8">Shield Cup</text>
<text x="28.9" y="54">35-1016</text>
<text x="164.1" y="51.6">Cartridge</text>
<text x="56.2" y="58.1">35-1034</text>
<text x="78.6" y="58.6">35-1272</text>
<text x="102.1" y="54">Tip</text>
<text x="143.9" y="56.2">Electrode</text>
<text x="164.6" y="54.7">35-1020</text>
</g>
<g font-size="3.2" fill="#010202">
<text x="55.2" y="54">Shield Cap</text>
<text x="71.7" y="55">Shield Gas Distributor</text>
<text x="101.1" y="58.7">35-1060</text>
<text x="113.3" y="55.4">Plasma Gas Distributor</text>
<text x="123" y="59">35-1041</text>
<text x="144.1" y="59.5">35-1078</text>
</g>
<g font-size="3.2">
<text x="36.9" y="99">Material</text>
<text x="60.1" y="96.4">Cut Flow Pressures</text>
<text x="96.3" y="99">Arc</text>
<text x="108.7" y="101.1">Working</text>
<text x="110.6" y="96.9">Torch</text>
<text x="126.7" y="99">Travel</text>
<text x="141" y="101.1">Piercing</text>
<text x="143.1" y="96.9">Initial</text>
<text x="158.4" y="99">Pierce</text>
<text x="171.9" y="96.9">Kerf Width</text>
<text x="174" y="101.1">@ Rec.</text>
<text x="35.1" y="103.3">Thickness</text>
<text x="60.7" y="102.7">Plasma</text>
<text x="63.6" y="106.9">(Air)</text>
<text x="77.8" y="102.7">Shield</text>
<text x="79.7" y="106.9">(Air)</text>
<text x="93.1" y="103.3">Voltage</text>
<text x="110.1" y="105.4">Height</text>
<text x="126.2" y="103.3">Speed</text>
<text x="142.3" y="105.4">Height</text>
<text x="158.9" y="103.3">Delay</text>
<text x="174.5" y="105.4">Speed</text>
<text x="112.4" y="111.9">(in)</text>
<text x="29.2" y="114">(ga)</text>
<text x="40.3" y="114">(in)</text>
<text x="50.1" y="114">inch</text>
<text x="62.8" y="114">(PSI)</text>
<text x="78.9" y="114">(PSI)</text>
<text x="95" y="114">Volts</text>
<text x="109.8" y="116.2">±0.005</text>
<text x="127" y="114">(ipm)</text>
<text x="144.7" y="114">(in)</text>
<text x="159.4" y="114">(sec)</text>
<text x="176.9" y="114">(in)</text>
<text x="36.9" y="165.3">Material</text>
<text x="60.1" y="163.2">Cut Flow Pressures</text>
<text x="96.3" y="165.3">Arc</text>
<text x="108.7" y="167.4">Working</text>
<text x="110.6" y="163.2">Torch</text>
<text x="126.2" y="167.4">Speed</text>
<text x="126.7" y="163.2">Travel</text>
<text x="141" y="167.4">Piercing</text>
<text x="143.1" y="163.2">Initial</text>
<text x="158.4" y="165.3">Pierce</text>
<text x="171.9" y="163.2">Kerf Width</text>
<text x="174" y="167.4">@ Rec.</text>
<text x="35.1" y="169.5">Thickness</text>
<text x="60.7" y="169">Plasma</text>
<text x="63.6" y="173.2">(Air)</text>
<text x="77.8" y="169">Shield</text>
<text x="79.7" y="173.2">(Air)</text>
<text x="93.1" y="169.5">Voltage</text>
<text x="110.1" y="171.6">Height</text>
<text x="142.3" y="171.6">Height</text>
<text x="158.9" y="169.5">Delay</text>
<text x="174.5" y="171.6">Speed</text>
<text x="38.7" y="179.5">(mm)</text>
<text x="62.8" y="179.8">(Bar)</text>
<text x="78.9" y="179.8">(Bar)</text>
<text x="95" y="179.8">Volts</text>
<text x="110.8" y="177.7">(mm)</text>
<text x="123.8" y="179.8">(mm/min)</text>
<text x="143.1" y="179.8">(mm)</text>
<text x="159.4" y="179.8">(sec)</text>
<text x="175.3" y="179.8">(mm)</text>
<text x="111.6" y="181.9">±0.1</text>
</g>
<text font-size="2.1" fill="#010202" x="162" y="76.7">Art # A-04942</text>
</svg>
